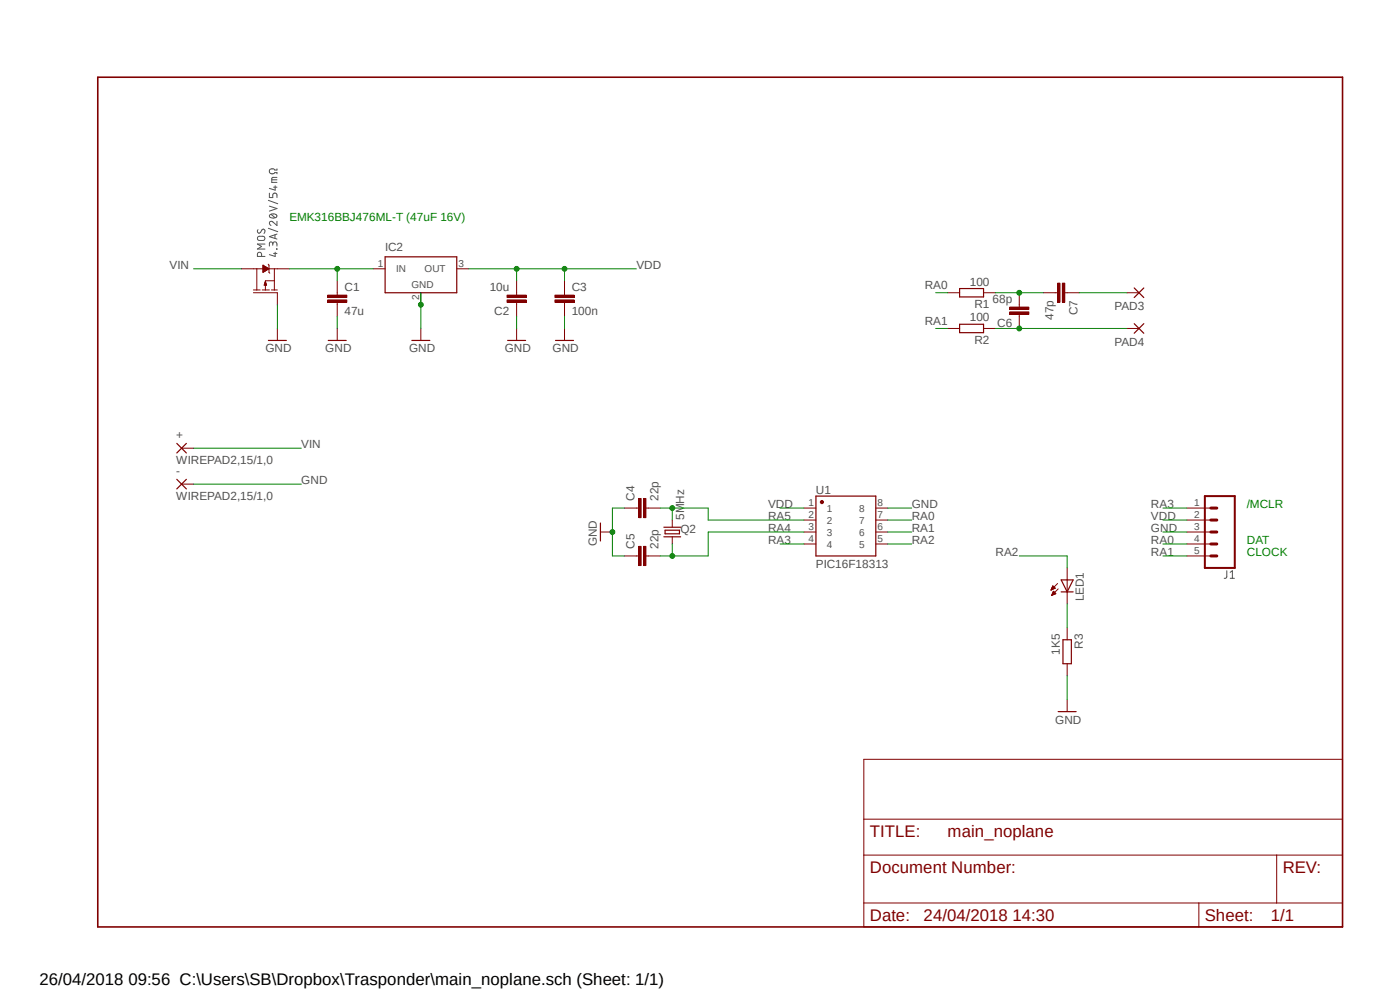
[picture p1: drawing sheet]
<svg xmlns="http://www.w3.org/2000/svg" width="297mm" height="210mm" viewBox="0 0 297 210" stroke-linecap="round" stroke-linejoin="round" font-family="sans-serif">
<path d="M20.2 16l265 181.2M285.2 16l-265 181.2" fill="none" stroke="#fff" stroke-width=".21"/>
<g fill="none" stroke="#505050" stroke-width=".21">
<path d="M57.7 38.1h1.1M58 39.7h.8M58.4 39.4v.9l-1.3-.3M58.8 37.6h-1l-.1 .3v.8h1.1M58.8 35.8v.3h-.5a.59 .59 0 0 0-.7-.4 .59 .59 0 0 0-.4 .8 .59 .59 0 0 0 .7 .4l.4-.3h.5v.3M54.7 50.3a1.3 1.3 0 0 1 1.3-.1 .49 .49 0 0 1 0 .8 1.3 1.3 0 0 1-1.3-.2zM54.7 48.7l-.1 .4a.34 .34 0 0 0 .5 .3l.6-.7h.3a.55 .55 0 0 1 0 .8M55.5 54.4l-.1-.7a.43 .43 0 0 0-.5-.2 .43 .43 0 0 0-.3 .4v.5h1.6M56.2 51.8h-1.6l.9 .5-.9 .5h1.6M56.9 48.4l2 .7M56.9 42.5l2 .7M57.1 41v.9h.8v-.5a.45 .45 0 0 1 .4-.4 .45 .45 0 0 1 .5 .4v.5"/>
<path d="M57.1 43.7l1.7 .5-1.7 .6M57.2 45.6l.8-.2a.67 .67 0 0 1 .8 .4 .93 .93 0 0 1-1.7 0zM57.5 45.5l.9 .7M57.9 51.8a.45 .45 0 0 1 .2-.4 .45 .45 0 0 1 .4 0l.3 .8M57.9 52v-.4a.36 .36 0 0 0-.4-.3 .36 .36 0 0 0-.4 .3v.6M58 53.8h.8M58.3 49.8v.8M58.4 53.5v.9l-1.3-.4M58.7 52.8l.1 .1zM58.8 46.9v.9l-.9-.7a.45 .45 0 0 0-.8 .1 .45 .45 0 0 0 .4 .6M58.8 49.7l-1.7 .5 1.7 .5M260.3 121.1v1.2a.4 .4 0 0 1-.6 .4"/>
<path d="M261 122.7h.9M261 121.4l.5-.3v1.6"/>
</g>
<path d="M20.7 16.4h264.1v180.2h-264.1z" fill="none" stroke="#800000" stroke-width=".34"/>
<g fill="none" stroke="#800000" stroke-width=".21">
<path d="M170.6 107.8h2.5M170.6 110.3h2.5M170.6 112.9h2.5M170.6 115.4h2.5M185.8 107.8h2.5M185.8 110.3h2.5M185.8 112.9h2.5M185.8 115.4h2.5M183.3 161.1h101.5v35.5h-101.5zM183.3 173.8h101.5M183.3 181.4h101.5M183.3 191.6h101.5"/>
<path d="M254.3 191.6v5M270.8 181.4v10.2"/>
</g>
<path d="M173.1 105.2h12.7v12.7h-12.7z" fill="none" stroke="#800000" stroke-width=".25"/>
<circle cx="174.4" cy="106.5" r=".33" fill="#800000"/>
<g fill="none" stroke="#800000" stroke-width=".21">
<path d="M51.2 57h4.5M54.5 57v4.5M55.8 56.3l1.3 .7M55.8 56.3v1.5l1.3-.8M55.8 57.7h.1M55.8 57.6h.2M55.8 57.5h.4M55.8 57.4h.5M55.8 57.3h.7M55.8 57.2h.8M55.8 57.1h1M55.8 57.1h1.1"/>
<path d="M55.8 57h1.2M55.8 56.9h1.1M55.8 56.8h.9M55.8 56.7h.8M55.8 56.6h.6M55.8 56.6h.5M55.8 56.5h.3M55.8 56.3h.2M55.8 56.3h.1M56.2 60h.2M56.2 59.9h.1M56.3 59.8h.1"/>
<path d="M56.3 59.7l.3 .8h-.6zM56.3 59.7h.1M56.9 56l.2 .3v1.5l.1 .2M57.1 57h4.3M58.2 57v4.5M58.2 59.6h-1.9v1.9M53.8 62.1h5v2.5M53.8 61.5h1.4M55.6 61.5h1.5M56 60.5h.5M56.1 60.4h.4M56.1 60.3h.4"/>
<path d="M56.1 60.2h.3M56.2 60.1h.2M57.6 61.5h1.2M58.8 69.7v2.5M71.5 62.1v.5M71.5 64.1v.5M89.3 69.7v2.5M38.5 95.1h2.6M38.5 102.7h2.6"/>
<circle cx="174.4" cy="106.5" r=".33"/>
</g>
<path d="M56.9 72.2h3.8M87.4 72.2h3.8M37.5 94.1l2 2M39.5 94.1l-2 2M37.5 101.7l2 2M39.5 101.7l-2 2" fill="none" stroke="#800000" stroke-width=".25"/>
<path d="M69.5 63.6h4.1v.5h-4.1z" fill-rule="evenodd" fill="#800000"/>
<path d="M69.5 63.6h4.1v.5h-4.1z" fill="none" stroke="#800000" stroke-width=".21"/>
<path d="M69.5 62.6h4.1v.5h-4.1z" fill-rule="evenodd" fill="#800000"/>
<path d="M71.5 59.6v2.5M69.5 62.6h4.1v.5h-4.1zM71.5 64.6v2.5M109.6 62.1v.5M109.6 64.1v.5" fill="none" stroke="#800000" stroke-width=".21"/>
<path d="M107.6 62.6h4v.5h-4z" fill-rule="evenodd" fill="#800000"/>
<path d="M107.6 62.6h4v.5h-4z" fill="none" stroke="#800000" stroke-width=".21"/>
<path d="M107.6 63.6h4v.5h-4z" fill-rule="evenodd" fill="#800000"/>
<path d="M109.6 59.6v2.5M71.5 69.7v2.5M107.6 63.6h4v.5h-4zM109.6 64.6v2.5M109.6 69.7v2.5M119.8 62.1v.5M119.8 64.1v.5" fill="none" stroke="#800000" stroke-width=".21"/>
<path d="M69.6 72.2h3.8M107.7 72.2h3.8" fill="none" stroke="#800000" stroke-width=".25"/>
<path d="M117.7 63.6h4.1v.5h-4.1z" fill-rule="evenodd" fill="#800000"/>
<path d="M117.7 63.6h4.1v.5h-4.1z" fill="none" stroke="#800000" stroke-width=".21"/>
<path d="M117.7 62.6h4.1v.5h-4.1z" fill-rule="evenodd" fill="#800000"/>
<path d="M119.8 59.6v2.5M117.7 62.6h4.1v.5h-4.1zM119.8 64.6v2.5M119.8 69.7v2.5M135 107.8h.5M137 107.8h.5M142.6 110.3v1.5M142.6 113.9v1.5" fill="none" stroke="#800000" stroke-width=".21"/>
<path d="M117.9 72.2h3.8M140.8 111.8h3.6M140.8 113.9h3.6M141.1 112.5h3v.7h-3z" fill="none" stroke="#800000" stroke-width=".25"/>
<path d="M136.5 105.7h.5v4.1h-.5z" fill-rule="evenodd" fill="#800000"/>
<path d="M136.5 105.7h.5v4.1h-.5z" fill="none" stroke="#800000" stroke-width=".21"/>
<path d="M135.5 105.7h.5v4.1h-.5z" fill-rule="evenodd" fill="#800000"/>
<path d="M132.5 107.8h2.5M135 117.9h.5M135.5 105.7h.5v4.1h-.5zM137 117.9h.5M137.5 107.8h2.6" fill="none" stroke="#800000" stroke-width=".21"/>
<path d="M136.5 115.9h.5v4.1h-.5z" fill-rule="evenodd" fill="#800000"/>
<path d="M136.5 115.9h.5v4.1h-.5z" fill="none" stroke="#800000" stroke-width=".21"/>
<path d="M135.5 115.9h.5v4.1h-.5z" fill-rule="evenodd" fill="#800000"/>
<path d="M216.2 64.6v.6M216.2 66.6v.5M127.4 112.9h2.5M132.5 117.9h2.5M135.5 115.9h.5v4.1h-.5zM137.5 117.9h2.6" fill="none" stroke="#800000" stroke-width=".21"/>
<path d="M127.4 111v3.8" fill="none" stroke="#800000" stroke-width=".25"/>
<path d="M214.2 65.2h4.1v.5h-4.1z" fill-rule="evenodd" fill="#800000"/>
<path d="M214.2 65.2h4.1v.5h-4.1z" fill="none" stroke="#800000" stroke-width=".21"/>
<path d="M214.2 66.2h4.1v.5h-4.1z" fill-rule="evenodd" fill="#800000"/>
<path d="M201 62.1h2.6M201 69.7h2.6M208.7 62.1h2.5M208.7 69.7h2.5M214.2 66.2h4.1v.5h-4.1zM216.2 62.1v2.5M216.2 67.1v2.6M223.9 62.1h.5M225.9 62.1h.5" fill="none" stroke="#800000" stroke-width=".21"/>
<path d="M203.6 61.2h5.1v1.8h-5.1zM203.6 68.8h5.1v1.8h-5.1z" fill="none" stroke="#800000" stroke-width=".25"/>
<path d="M224.4 60.1h.5v4h-.5z" fill-rule="evenodd" fill="#800000"/>
<path d="M224.4 60.1h.5v4h-.5z" fill="none" stroke="#800000" stroke-width=".21"/>
<path d="M225.4 60.1h.5v4h-.5z" fill-rule="evenodd" fill="#800000"/>
<g fill="none" stroke="#800000" stroke-width=".21">
<path d="M79.2 57h2.5M96.9 57h2.5M89.3 62.1v2.5M221.3 62.1h2.6M225.4 60.1h.5v4h-.5zM226.4 62.1h2.5M239.1 62.1h2.5M239.1 69.7h2.5M251.8 107.8h5.1M251.8 110.3h5.1M251.8 112.9h5.1M251.8 115.4h5.1"/>
<path d="M251.8 117.9h5.1M223 125.1h.1M223.1 125.1h.2M223.1 124.9h.4M223.1 124.8h.6M223.1 124.8h.8M223.1 126.3h.1M223.2 124.7h.6M223.2 126.2h.2M223.2 124.6h.5M223.2 126.1h.4M223.2 126h.6"/>
<path d="M223.3 124.5h.3M223.3 125.9h.7M223.3 124.4h.2M223.3 125.8h.6M223.4 124.3l.5 .5-.9 .4zM223.4 124.3h.1M223.4 125.7h.4M223.4 125.6h.3M223.4 125.6h.2M223.5 125.5h.1M224 125.9l-.5-.5-.4 .9M224 125.9l-.9 .4"/>
<path d="M224.4 123.8l-1.4 1.4M224.5 124.9l-1.4 1.4M226.4 120.5v7.6M226.4 133.2v2.5M226.4 140.8v2.5M226.4 148.4v2.6"/>
</g>
<path d="M81.7 54.5h15.2v7.6h-15.2zM240.6 61.1l2.1 2M240.6 68.7l2.1 2M242.7 61.1l-2.1 2M242.7 68.7l-2.1 2M225.1 123h2.6l-1.3 2.6zM225.1 125.6h2.6M225.5 135.7h1.8v5.1h-1.8zM224.5 151h3.8" fill="none" stroke="#800000" stroke-width=".25"/>
<path d="M255.6 105.2h6.4v15.3h-6.4z" fill="none" stroke="#800000" stroke-width=".42"/>
<path d="M256.9 112.9h1.2M256.9 110.3h1.2M256.9 107.8h1.2M256.9 117.9h1.2M256.9 115.4h1.2" fill="none" stroke="#800000" stroke-width=".64"/>
<path d="M119.8 57v2.6M135 57h-25.4v2.6M165.5 107.8h5.1" fill="none" stroke="#008000" stroke-width=".21"/>
<circle cx="119.8" cy="57" r=".51" fill="#008000"/>
<g fill="none" stroke="#008000" stroke-width=".21">
<path d="M99.4 57h10.2"/>
<circle cx="119.8" cy="57" r=".51"/>
</g>
<circle cx="109.6" cy="57" r=".51" fill="#008000"/>
<g fill="none" stroke="#008000" stroke-width=".21">
<path d="M142.6 115.4v2.5M170.6 112.9h-20.4v5h-10.1M246.7 110.3h5.1"/>
<circle cx="109.6" cy="57" r=".51"/>
</g>
<circle cx="142.6" cy="117.9" r=".51" fill="#008000"/>
<g fill="none" stroke="#008000" stroke-width=".21">
<path d="M89.3 62.1v7.6M41.1 102.7h22.8M165.5 115.4h5.1M188.3 107.8h5.1M246.7 107.8h5.1"/>
<circle cx="142.6" cy="117.9" r=".51"/>
</g>
<circle cx="89.3" cy="64.6" r=".51" fill="#008000"/>
<g fill="none" stroke="#008000" stroke-width=".21">
<path d="M58.8 64.6v5.1M71.5 67.1v2.6M109.6 67.1v2.6M119.8 67.1v2.6M132.5 107.8h-2.6v10.1h2.6"/>
<circle cx="89.3" cy="64.6" r=".51"/>
</g>
<circle cx="129.9" cy="112.9" r=".51" fill="#008000"/>
<g fill="none" stroke="#008000" stroke-width=".21">
<path d="M41.1 57h10.1M61.4 57h17.8M71.5 57v2.6M198.5 62.1h2.5M198.5 69.7h2.5M41.1 95.1h22.8M188.3 112.9h5.1M188.3 110.3h5.1M188.3 115.4h5.1M216.2 117.9h10.2v2.6M246.7 112.9h5.1M246.7 115.4h5.1"/>
<path d="M246.7 117.9h5.1M226.4 143.3v5.1"/>
<circle cx="129.9" cy="112.9" r=".51"/>
</g>
<circle cx="71.5" cy="57" r=".51" fill="#008000"/>
<g fill="none" stroke="#008000" stroke-width=".21">
<path d="M140.1 107.8h10.1v2.5h20.4M142.6 107.8v2.5"/>
<circle cx="71.5" cy="57" r=".51"/>
</g>
<circle cx="142.6" cy="107.8" r=".51" fill="#008000"/>
<g fill="none" stroke="#008000" stroke-width=".21">
<path d="M211.2 62.1h10.1"/>
<circle cx="142.6" cy="107.8" r=".51"/>
</g>
<circle cx="216.2" cy="62.1" r=".51" fill="#008000"/>
<g fill="none" stroke="#008000" stroke-width=".21">
<path d="M211.2 69.7h27.9"/>
<circle cx="216.2" cy="62.1" r=".51"/>
</g>
<circle cx="216.2" cy="69.7" r=".51" fill="#008000"/>
<g fill="none" stroke="#008000" stroke-width=".21">
<path d="M228.9 62.1h10.2M226.4 128.1v5.1"/>
<circle cx="216.2" cy="69.7" r=".51"/>
</g>
<g font-size="3.6" fill="#800000">
<text x="184.5" y="177.6">TITLE:</text>
<text x="201" y="177.6">main_noplane</text>
<text x="184.5" y="185.2">Document Number:</text>
<text x="272.1" y="185.2">REV:</text>
<text x="184.5" y="195.4">Date:</text>
<text x="195.9" y="195.4">24/04/2018 14:30</text>
<text x="255.6" y="195.4">Sheet:</text>
<text x="269.6" y="195.4">1/1</text>
</g>
<text font-size="3.6" x="8.4" y="208.9">26/04/2018 09:56 C:\Users\SB\Dropbox\Trasponder\main_noplane.sch (Sheet: 1/1)</text>
<g font-size="2.5" fill="#008000">
<text x="61.4" y="46.9">EMK316BBJ476ML-T (47uF 16V)</text>
<text x="264.5" y="107.8">/MCLR</text>
<text x="264.5" y="115.4">DAT</text>
<text x="264.5" y="117.9">CLOCK</text>
</g>
<g font-size="2.5" fill="#505050">
<text x="81.7" y="53.2">IC2</text>
<text x="36" y="57">VIN</text>
<text x="135" y="57">VDD</text>
<text x="73.1" y="61.7">C1</text>
<text x="103.9" y="61.7">10u</text>
<text x="121.3" y="61.7">C3</text>
<text x="196.2" y="61.3">RA0</text>
<text x="205.7" y="60.6">100</text>
<text x="206.7" y="65.4">R1</text>
<text x="210.6" y="64.3">68p</text>
<text x="236.4" y="65.7">PAD3</text>
<text x="73.1" y="66.8">47u</text>
<text x="104.9" y="66.8">C2</text>
<text x="121.3" y="66.8">100n</text>
<text x="196.2" y="69">RA1</text>
<text x="205.7" y="68.2">100</text>
<text x="211.5" y="69.3">C6</text>
<text x="223.5" y="67.8" transform="rotate(-90 223.5 67.8)">47p</text>
<text x="228.6" y="66.8" transform="rotate(-90 228.6 66.8)">C7</text>
<text x="56.3" y="74.8">GND</text>
<text x="69" y="74.8">GND</text>
<text x="86.8" y="74.8">GND</text>
<text x="107.1" y="74.8">GND</text>
<text x="117.2" y="74.8">GND</text>
<text x="206.7" y="73">R2</text>
<text x="236.4" y="73.3">PAD4</text>
<text x="37.4" y="93.2">+</text>
<text x="63.9" y="95.1">VIN</text>
<text x="37.4" y="98.4">WIREPAD2,15/1,0</text>
<text x="37.4" y="100.8">-</text>
<text x="37.4" y="106">WIREPAD2,15/1,0</text>
<text x="63.9" y="102.7">GND</text>
<text x="134.6" y="106.3" transform="rotate(-90 134.6 106.3)">C4</text>
<text x="139.7" y="106.3" transform="rotate(-90 139.7 106.3)">22p</text>
<text x="162.9" y="107.8">VDD</text>
<text x="173.1" y="104.7">U1</text>
<text x="193.4" y="107.8">GND</text>
<text x="244.2" y="107.8">RA3</text>
<text x="144.4" y="113.1">Q2</text>
<text x="145.2" y="110.3" transform="rotate(-90 145.2 110.3)">5MHz</text>
<text x="162.9" y="112.9">RA4</text>
<text x="162.9" y="110.3">RA5</text>
<text x="193.4" y="110.3">RA0</text>
<text x="193.4" y="112.9">RA1</text>
<text x="244.2" y="110.3">VDD</text>
<text x="244.2" y="112.9">GND</text>
<text x="126.6" y="115.9" transform="rotate(-90 126.6 115.9)">GND</text>
<text x="134.6" y="116.4" transform="rotate(-90 134.6 116.4)">C5</text>
<text x="139.7" y="116.4" transform="rotate(-90 139.7 116.4)">22p</text>
<text x="162.9" y="115.4">RA3</text>
<text x="193.4" y="115.4">RA2</text>
<text x="211.2" y="117.9">RA2</text>
<text x="244.2" y="115.4">RA0</text>
<text x="244.2" y="117.9">RA1</text>
<text x="173.1" y="120.5">PIC16F18313</text>
<text x="230" y="127.6" transform="rotate(-90 230 127.6)">LED1</text>
<text x="229.7" y="137.7" transform="rotate(-90 229.7 137.7)">R3</text>
<text x="224.9" y="138.9" transform="rotate(-90 224.9 138.9)">1K5</text>
<text x="223.9" y="153.5">GND</text>
</g>
<g font-size="2.1" fill="#505050">
<text x="80.1" y="56.6">1</text>
<text x="84" y="57.8">IN</text>
<text x="90.1" y="57.8">OUT</text>
<text x="97.3" y="56.6">3</text>
<text x="87.3" y="61.1">GND</text>
<text x="88.9" y="63.6" transform="rotate(-90 88.9 63.6)">2</text>
<text x="171.5" y="107.4">1</text>
<text x="186.1" y="107.4">8</text>
<text x="253.4" y="107.4">1</text>
<text x="171.5" y="110">2</text>
<text x="171.5" y="112.5">3</text>
<text x="175.4" y="108.5">1</text>
<text x="175.4" y="111.1">2</text>
<text x="175.4" y="113.6">3</text>
<text x="182.3" y="113.6">6</text>
<text x="182.3" y="111.1">7</text>
<text x="182.3" y="108.5">8</text>
<text x="186.1" y="112.5">6</text>
<text x="186.1" y="110">7</text>
<text x="253.4" y="110">2</text>
<text x="253.4" y="112.5">3</text>
<text x="171.5" y="115.1">4</text>
<text x="175.4" y="116.2">4</text>
<text x="182.3" y="116.2">5</text>
<text x="186.1" y="115.1">5</text>
<text x="253.4" y="115.1">4</text>
<text x="253.4" y="117.6">5</text>
</g>
</svg>
